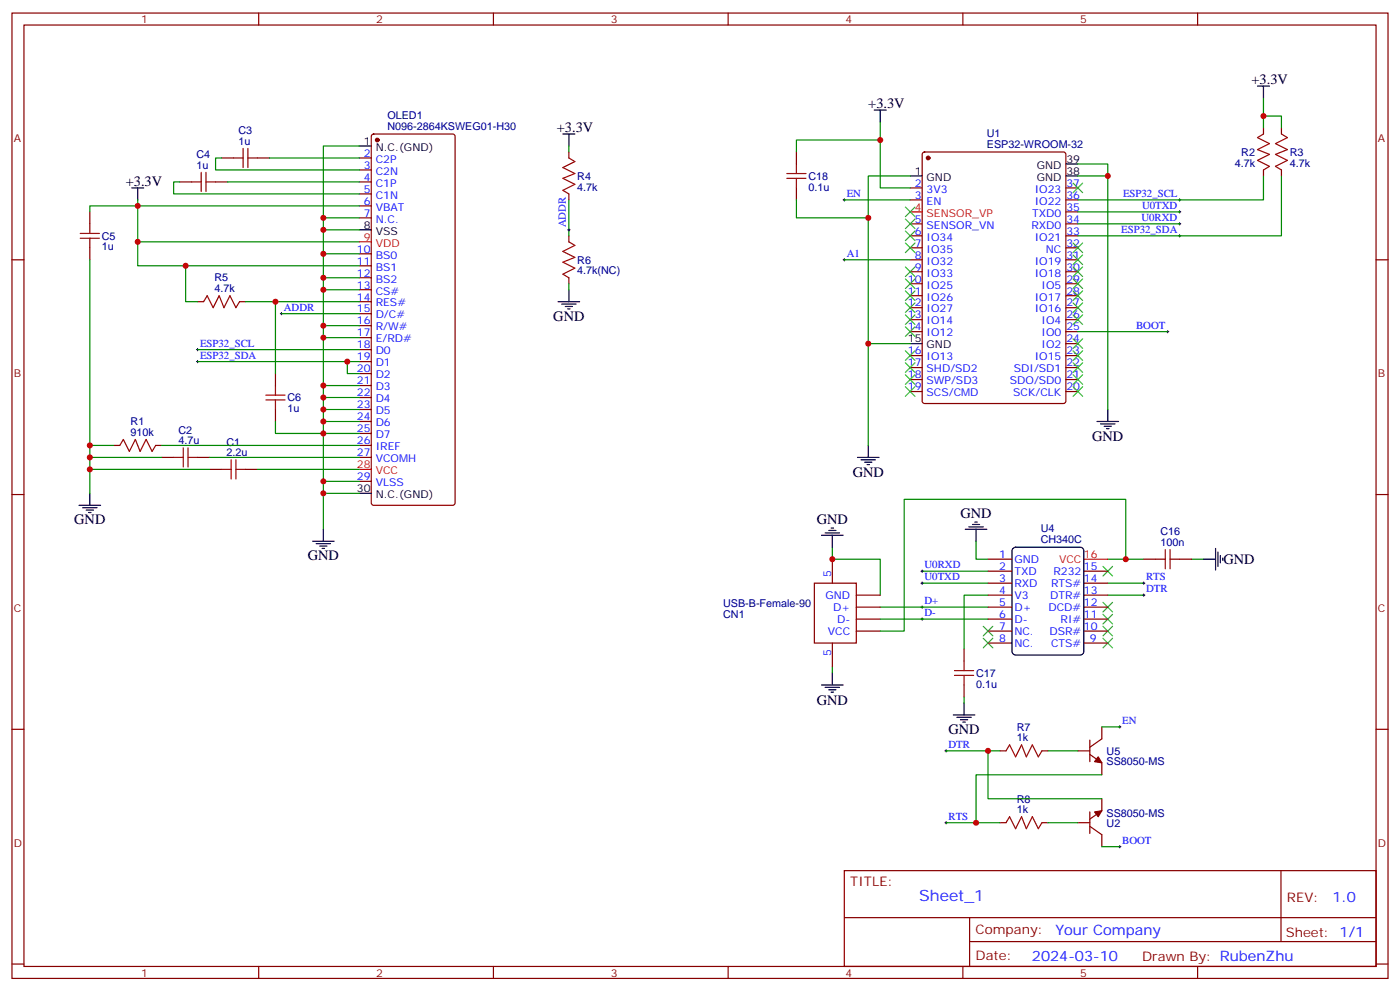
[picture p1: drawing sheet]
<svg xmlns="http://www.w3.org/2000/svg" width="412mm" height="292mm" viewBox="0 0 412 292" stroke-linecap="round" stroke-linejoin="round" font-family="sans-serif">
<g fill="none" stroke="#870000" stroke-width=".35">
<path d="M3.5 3.8h405.4v284.4h-405.4zM7.1 7.4h398.2v277.3h-398.2zM76.2 3.8v3.6M145.3 3.8v3.6M214.5 3.8v3.6M283.6 3.8v3.6M352.8 3.8v3.6M109.6 39.7l.5-.2h23.2l.7 .4 .1 108.2-.3 .5-.5 .2h-23.2l-.5-.2-.2-.5v-107.9zM372.2 37.7v1.8M377.5 37.7v1.8M52.9 53.6h3.5M63.5 53.6h3.5"/>
<path d="M65.3 46.5h3.5M75.8 46.5h3.6M105.8 46.5h3.6M105.8 50.1h3.6M105.8 53.6h3.6M105.8 57.1h3.6M167.6 44.8v1.7M167.6 57.1v1.8M234.6 44.8v3.5M234.6 55.4v3.5M268.1 55.4h3.5M268.1 58.9h3.5"/>
<path d="M271.9 45l.4-.2h41l.6 .4 .1 72.9-.5 .7-41.2 .1-.6-.5-.1-72.9zM314 55.4h3.5M314 58.9h3.5M372.2 50.1v1.7M377.5 50.1v1.7M3.5 76.5h3.6M26.5 62.4v3.5M26.5 73v3.5M105.8 60.6h3.6M105.8 64.2h3.6M105.8 74.8h3.6M105.8 78.3h3.6"/>
<path d="M167.6 69.5v1.7M268.1 76.5h3.5M268.1 65.9h3.5M268.1 69.5h3.5M268.1 73h3.5M314 76.5h3.5M314 65.9h3.5M314 69.5h3.5M314 73h3.5M314 62.4h3.5M405.3 76.5h3.6M58.2 88.9h1.8"/>
<path d="M70.6 88.9h1.7M105.8 81.8h3.6M105.8 85.3h3.6M105.8 88.9h3.6M105.8 92.4h3.6M105.8 95.9h3.6M105.8 99.4h3.6M167.6 81.8v1.8M268.1 80h3.5M268.1 83.6h3.5M268.1 87.1h3.5M268.1 90.6h3.5"/>
<path d="M268.1 94.2h3.5M268.1 97.7h3.5M314 80h3.5M314 83.6h3.5M314 87.1h3.5M314 90.6h3.5M314 94.2h3.5M314 97.7h3.5M81.1 110v3.6M105.8 103h3.6M105.8 106.5h3.6M105.8 110h3.6"/>
<path d="M105.8 113.6h3.6M105.8 117.1h3.6M268.1 104.7h3.5M268.1 108.3h3.5M268.1 111.8h3.5M268.1 115.3h3.5M314 104.7h3.5M314 108.3h3.5M314 111.8h3.5M314 115.3h3.5M314 101.2h3.5M33.5 131.2h1.8"/>
<path d="M45.9 131.2h1.7M47.6 134.7h3.6M58.2 134.7h3.5M61.7 138.3h3.6M72.3 138.3h3.5M81.1 120.6v3.5M105.8 120.6h3.6M105.8 124.1h3.6M105.8 127.7h3.6M105.8 131.2h3.6M105.8 134.7h3.6M3.5 145.7h3.6"/>
<path d="M105.8 141.8h3.6M405.3 145.7h3.6M239.9 171.8h12.3v17.6h-12.3zM245.2 164.7v7.1M252.2 175.3h7.1M252.2 178.8h7.1M291 164.7h7.1M291 168.2h7.1M291 171.8h7.1M291 175.3h7.1M291 178.8h7.1M319.3 168.2h7"/>
<path d="M319.3 171.8h7M319.3 175.3h7M319.3 178.8h7M336.9 164.7h3.5M347.5 164.7h3.5M245.2 189.4v7.1M252.2 182.4h7.1M252.2 185.9h7.1M284 191.2v3.5M291 182.4h7.1M291 185.9h7.1M291 189.4h7.1"/>
<path d="M319.3 182.4h7M319.3 185.9h7M319.3 189.4h7M3.5 214.8h3.6M284 201.8v3.5M321 218v6.3M324.6 214.1v3.5l-3.6 2.5M405.3 214.8h3.6M294.6 221.2h1.7M306.9 221.2h1.8M317.5 221.2h3.5M321 222.2l3.6 2.5v3.5"/>
<path d="M321 239.1v6.4M324.6 235.3v3.5l-3.6 2.5M248.7 256.4h156.6v28.3h-156.6zM294.6 242.3h1.7M306.9 242.3h1.8M317.5 242.3h3.5M321 243.4l3.6 2.5v3.5M377.3 256.5v20.8M248.7 270.3h156.5M285.6 277.3h119.6M285.6 270.3v14.1M3.5 284h3.6"/>
<path d="M76.2 284.7v3.5M145.3 284.7v3.5M214.5 284.7v3.5M283.6 284.7v3.5M352.8 284.7v3.5M405.3 284h3.6"/>
</g>
<g fill="#870000" stroke="#870000" stroke-width=".35">
<path d="M323.5 222.9l1.1 1.8-2.2-.4z"/>
<path d="M322.4 239.1l2.2-.3-1.1 1.8z"/>
<circle cx="111.1" cy="41.2" r=".53"/>
<circle cx="273.4" cy="46.5" r=".53"/>
</g>
<g fill="none" stroke="#000" stroke-width=".35">
<path d="M165.8 39.5h3.5M167.6 39.5v3.5M257.5 32.4h3.6M259.3 32.4v3.5M370.4 25.4h3.5M372.2 25.4v3.5M38.8 55.4h3.5M40.6 55.4v3.5M105.8 43h3.6M268.1 51.8h3.5M314 51.8h3.5M314 48.3h3.5"/>
<path d="M105.8 67.7h3.6M164.4 88.9h6.3M165.5 89.6h4.2M166.5 90.3h2.1M167.2 91h.7M167.6 85.3v3.6M268.1 101.2h3.5M252.6 134.7h6.3M253.6 135.4h4.3M254.7 136.1h2.1M255.4 136.8h.7M255.8 131.2v3.5"/>
<path d="M323.1 124.1h6.4M324.2 124.8h4.2M325.3 125.6h2.1M326 126.3h.7M326.3 120.6v3.5M23.3 148.8h6.3M24.3 149.5h4.3M25.4 150.2h2.1M26.1 151h.7M26.5 145.3v3.5M92.1 159.4h6.3M95.2 155.9v3.5"/>
<path d="M105.8 145.3h3.6M242 157.7h6.4M243.1 157h4.2M244.1 156.2h2.1M244.8 155.5h.7M245.2 157.7v3.5M284.3 155.9h6.4M285.4 155.2h4.2M286.5 154.5h2.1M287.2 153.8h.7M287.5 155.9v3.5M93.1 160.1h4.3"/>
<path d="M94.2 160.8h2.1M94.9 161.5h.7M298.3 161.6l.9-.4h19l.9 .4 .2 .6v29.7l-.5 .8-.6 .2h-19l-.9-.4-.2-.6v-29.7zM354.5 164.7h3.6M358.1 161.5v6.4M358.8 162.6v4.2M359.5 163.7v2.1M360.2 164.4v.7M245.2 198.2v3.6M242 201.8h6.4M243.1 202.5h4.2M244.1 203.2h2.1"/>
<path d="M244.8 203.9h.7M280.8 210.6h6.4M281.9 211.3h4.2M282.9 212h2.1M283.6 212.7h.7M284 207v3.6"/>
</g>
<path d="M105.8 71.2h3.6M268.1 62.4h3.5M105.8 138.3h3.6M319.3 164.7h7" fill="none" stroke="#f00" stroke-width=".35"/>
<g fill="none" stroke="#008700" stroke-width=".35">
<path d="M259.3 35.9v19.5h8.8M372.2 34.2h5.3v3.5M372.2 28.9v8.8M40.6 58.9v1.7h65.2M52.9 53.6h-1.7v3.5h54.6M65.3 46.5h-1.8v3.6h42.3M67 53.6h38.8M79.4 46.5h26.4M105.8 43h-10.6v112.9M167.6 43v1.8M167.6 58.9v10.6M234.6 58.9v5.3h21.2"/>
<path d="M248.7 58.9h19.4M259.3 41.2h-24.7v3.6M268.1 51.8h-12.3v79.4M317.5 48.3h8.8v72.3M317.5 51.8h8.8M372.2 51.8v7.1h-54.7M377.5 51.8v17.7h-60M26.5 62.4v-1.8h14.1v10.6h65.2M26.5 76.5v54.7M40.6 71.2v7.1h65.2M54.7 78.3v10.6h3.5M95.2 64.2h10.6"/>
<path d="M95.2 67.7h10.6M95.2 74.8h10.6M248.7 76.5h19.4M317.5 65.9h30M317.5 62.4h30M72.3 88.9h33.5M81.1 88.9v21.1M82.9 92.4h22.9M95.2 95.9h10.6M95.2 99.4h10.6M95.2 81.8h10.6M95.2 85.3h10.6"/>
<path d="M167.6 83.6v1.7M317.5 97.7h26.5M58.2 103h47.6M58.2 106.5h47.6M95.2 113.6h10.6M95.2 117.1h10.6M102.3 106.5v3.5h3.5M255.8 101.2h12.3M26.5 134.7h21.1M26.5 138.3h35.2M33.5 131.2h-7v14.1M47.6 131.2h58.2"/>
<path d="M61.7 134.7h44.1M75.8 138.3h30M81.1 124.1v3.6h24.7M95.2 120.6h10.6M95.2 124.1h10.6M95.2 145.3h10.6M95.2 141.8h10.6M287.5 159.4v5.3h3.5M245.2 161.2v3.5h14.1v10.6M259.3 178.8h31.7M271.6 171.8h19.4M271.6 168.2h19.4"/>
<path d="M291 175.3h-7v15.9M326.3 164.7h10.6M326.3 175.3h10.6M326.3 171.8h10.6M331.6 164.7v-17.6h-65.3v38.8h-7M351 164.7h3.5M245.2 196.5v1.7M259.3 182.4h31.7M284 205.3v1.7M324.6 214.1h5.2M278.7 221.2h15.9M291 221.2v14.1h33.6"/>
<path d="M308.7 221.2h8.8M324.6 228.2h-37.1v14.1M278.7 242.3h15.9M308.7 242.3h8.8M324.6 249.4h5.2"/>
</g>
<g fill="none" stroke="#a10000" stroke-width=".35">
<path d="M372.2 39.5l-1.8 1 3.5 1.8-3.5 1.8 3.5 1.4-3.5 1.7 3.5 1.8-1.7 1.1M377.5 39.5l1.7 1-3.5 1.8 3.5 1.8-3.5 1.4 3.5 1.7-3.5 1.8 1.8 1.1M56.4 53.6h2.9M59.3 50.8v5.6M60.7 53.6h2.8M60.7 50.8v5.6M68.8 46.5h2.8M71.6 43.7v5.7M73 46.5h2.8M73 43.7v5.7M167.6 46.5l1.7 1.1-3.5 1.8 3.5 1.7-3.5 1.4 3.5 1.8-3.5 1.8 1.8 1M231.8 52.5h5.6"/>
<path d="M231.8 51.1h5.6M234.6 48.3v2.8M234.6 52.5v2.9M23.6 70.2h5.7M23.6 68.8h5.7M26.5 65.9v2.9M26.5 70.2v2.8M167.6 71.2l1.7 1.1-3.5 1.7 3.5 1.8-3.5 1.4 3.5 1.8-3.5 1.8 1.8 1M60 88.9l1-1.8 1.8 3.5 1.8-3.5 1.4 3.5 1.7-3.5 1.8 3.5 1.1-1.7M78.3 117.8h5.7M78.3 116.4h5.7M81.1 113.6v2.8"/>
<path d="M81.1 117.8v2.8M35.3 131.2l1-1.8 1.8 3.6 1.8-3.6 1.4 3.6 1.7-3.6 1.8 3.6 1.1-1.8M51.2 134.7h2.8M54 131.9v5.6M55.4 134.7h2.8M55.4 131.9v5.6M65.3 138.3h2.8M68.1 135.4v5.7M69.5 138.3h2.8M69.5 135.4v5.7M340.4 164.7h2.9M343.3 161.9v5.6"/>
<path d="M344.7 164.7h2.8M344.7 161.9v5.6M281.2 198.9h5.6M281.2 197.5h5.6M284 194.7v2.8M284 198.9v2.9M296.3 221.2l1.1-1.8 1.8 3.5 1.7-3.5 1.4 3.5 1.8-3.5 1.8 3.5 1-1.7M296.3 242.3l1.1-1.7 1.8 3.5 1.7-3.5 1.4 3.5 1.8-3.5 1.8 3.5 1-1.8"/>
</g>
<g fill="none" stroke="#000" stroke-width=".29">
<path d="M248.4 58.9h.7M248.7 58.5v.7M347.1 58.9h.7M347.5 58.5v.7M167.2 67.7h.7M167.6 67.3v.8M248.4 76.5h.7M248.7 76.2v.7M347.1 69.5h.7M347.1 62.4h.7M347.1 65.9h.7M347.5 62.1v.7"/>
<path d="M347.5 65.6v.7M347.5 69.1v.7M82.5 92.4h.8M82.9 92v.7M343.6 97.7h.7M344 97.3v.7M57.9 103h.7M57.9 106.5h.7M58.2 102.6v.7M58.2 106.2v.7M271.3 178.8h.7M271.3 171.8h.7"/>
<path d="M271.3 168.2h.7M271.6 167.9v.7M271.6 171.4v.7M271.6 178.5v.7M336.5 175.3h.8M336.5 171.8h.8M336.9 171.4v.7M336.9 174.9v.7M271.3 182.4h.7M271.6 182v.7M329.5 214.1h.7M329.8 213.7v.8"/>
<path d="M278.3 221.2h.7M278.7 220.8v.7M278.3 242.3h.7M278.7 242v.7M329.5 249.4h.7M329.8 249v.7"/>
</g>
<g fill="none" stroke="#3c3" stroke-width=".35">
<path d="M316.1 53.9l2.8 2.9M318.9 53.9l-2.8 2.9M266.7 78.6l2.8 2.9M266.7 71.6l2.8 2.8M266.7 68.1l2.8 2.8M266.7 64.5l2.8 2.8M266.7 61l2.8 2.8M269.5 78.6l-2.8 2.9M269.5 71.6l-2.8 2.8M269.5 68.1l-2.8 2.8M269.5 64.5l-2.8 2.8M269.5 61l-2.8 2.8"/>
<path d="M316.1 71.6l2.8 2.8M316.1 75.1l2.8 2.8M316.1 78.6l2.8 2.9M318.9 71.6l-2.8 2.8M318.9 75.1l-2.8 2.8M318.9 78.6l-2.8 2.9M266.7 96.3l2.8 2.8M266.7 92.7l2.8 2.9M266.7 89.2l2.8 2.8M266.7 85.7l2.8 2.8M266.7 82.2l2.8 2.8M269.5 96.3l-2.8 2.8"/>
<path d="M269.5 92.7l-2.8 2.9M269.5 89.2l-2.8 2.8M269.5 85.7l-2.8 2.8M269.5 82.2l-2.8 2.8M316.1 82.2l2.8 2.8M316.1 85.7l2.8 2.8M316.1 89.2l2.8 2.8M316.1 92.7l2.8 2.9M316.1 99.8l2.8 2.8M318.9 82.2l-2.8 2.8M318.9 85.7l-2.8 2.8M318.9 89.2l-2.8 2.8"/>
<path d="M318.9 92.7l-2.8 2.9M318.9 99.8l-2.8 2.8M266.7 113.9l2.8 2.8M266.7 110.4l2.8 2.8M266.7 106.9l2.8 2.8M266.7 103.3l2.8 2.9M269.5 113.9l-2.8 2.8M269.5 110.4l-2.8 2.8M269.5 106.9l-2.8 2.8M269.5 103.3l-2.8 2.9M316.1 103.3l2.8 2.9M316.1 106.9l2.8 2.8"/>
<path d="M316.1 110.4l2.8 2.8M316.1 113.9l2.8 2.8M318.9 103.3l-2.8 2.9M318.9 106.9l-2.8 2.8M318.9 110.4l-2.8 2.8M318.9 113.9l-2.8 2.8M324.9 177.4l2.8 2.8M324.9 166.8l2.8 2.9M327.7 177.4l-2.8 2.8M327.7 166.8l-2.8 2.9M289.6 188l2.9 2.8M289.6 184.5l2.9 2.8"/>
<path d="M292.5 188l-2.9 2.8M292.5 184.5l-2.9 2.8M324.9 188l2.8 2.8M324.9 184.5l2.8 2.8M324.9 180.9l2.8 2.9M327.7 188l-2.8 2.8M327.7 184.5l-2.8 2.8M327.7 180.9l-2.8 2.9"/>
</g>
<g fill="#c00">
<circle cx="26.5" cy="134.7" r=".88"/>
<circle cx="26.5" cy="138.3" r=".88"/>
<circle cx="40.6" cy="60.6" r=".88"/>
<circle cx="40.6" cy="71.2" r=".88"/>
<circle cx="26.5" cy="131.2" r=".88"/>
<circle cx="95.3" cy="64.2" r=".88"/>
<circle cx="95.3" cy="67.7" r=".88"/>
<circle cx="95.3" cy="74.8" r=".88"/>
<circle cx="95.3" cy="81.8" r=".88"/>
<circle cx="95.3" cy="85.3" r=".88"/>
<circle cx="95.3" cy="95.9" r=".88"/>
<circle cx="95.3" cy="99.4" r=".88"/>
<circle cx="95.3" cy="113.6" r=".88"/>
<circle cx="95.3" cy="117.1" r=".88"/>
<circle cx="95.3" cy="120.6" r=".88"/>
<circle cx="95.3" cy="124.1" r=".88"/>
<circle cx="95.3" cy="127.7" r=".88"/>
<circle cx="95.3" cy="141.8" r=".88"/>
<circle cx="95.3" cy="145.3" r=".88"/>
<circle cx="54.7" cy="78.3" r=".88"/>
<circle cx="81.1" cy="88.9" r=".88"/>
<circle cx="102.3" cy="106.5" r=".88"/>
<circle cx="291" cy="221.2" r=".88"/>
<circle cx="287.5" cy="242.3" r=".88"/>
<circle cx="245.2" cy="164.7" r=".88"/>
<circle cx="331.6" cy="164.7" r=".88"/>
<circle cx="255.8" cy="101.2" r=".88"/>
<circle cx="326.3" cy="51.8" r=".88"/>
<circle cx="259.3" cy="41.2" r=".88"/>
<circle cx="255.8" cy="64.2" r=".88"/>
<circle cx="372.2" cy="34.2" r=".88"/>
</g>
<text font-size="4.6" fill="#00f" x="270.8" y="265.5">Sheet_1</text>
<g font-size="4.2">
<text x="368.7" y="24.7">+3.3V</text>
<text x="255.8" y="31.7">+3.3V</text>
<text x="164" y="38.8">+3.3V</text>
<text x="37" y="54.6">+3.3V</text>
<text x="163" y="94.5">GND</text>
<text x="321.7" y="129.8">GND</text>
<text x="251.2" y="140.4">GND</text>
<text x="21.9" y="154.5">GND</text>
<text x="240.6" y="154.5">GND</text>
<text x="282.9" y="152.7">GND</text>
<text x="90.7" y="165.1">GND</text>
<text x="360.4" y="166.1">GND</text>
<text x="240.6" y="207.8">GND</text>
<text x="279.4" y="216.2">GND</text>
</g>
<g font-size="4.2" fill="#00f">
<text x="392.5" y="265.7">1.0</text>
<text x="310.9" y="275.3">Your Company</text>
<text x="304" y="283.1">2024-03-10</text>
</g>
<g font-size="3.9" fill="#800">
<text x="250.5" y="261">TITLE:</text>
<text x="379.1" y="265.7">REV:</text>
<text x="287.4" y="275.2">Company:</text>
<text x="378.7" y="275.8">Sheet: 1/1</text>
<text x="287.4" y="282.9">Date:</text>
<text x="336.4" y="283">Drawn By: RubenZhu</text>
</g>
<g font-size="3.2" fill="#800">
<text x="41.6" y="6.8">1</text>
<text x="110.8" y="6.8">2</text>
<text x="179.9" y="6.8">3</text>
<text x="249.1" y="6.8">4</text>
<text x="318.2" y="6.8">5</text>
<text x="4.1" y="41.9">A</text>
<text x="405.9" y="41.9">A</text>
<text x="4.1" y="111.1">B</text>
<text x="405.9" y="111.1">B</text>
<text x="4.1" y="180.2">C</text>
<text x="405.9" y="180.2">C</text>
<text x="4.1" y="249.4">D</text>
<text x="405.9" y="249.4">D</text>
<text x="41.6" y="287.7">1</text>
<text x="110.8" y="287.7">2</text>
<text x="179.9" y="287.7">3</text>
<text x="249.1" y="287.7">4</text>
<text x="318.2" y="287.7">5</text>
</g>
<g font-size="3.2" fill="#000080">
<text x="114.1" y="35.1">OLED1</text>
<text x="70.2" y="39.5">C3</text>
<text x="114.1" y="38.3">N096-2864KSWEG01-H30</text>
<text x="290.7" y="40.4">U1</text>
<text x="57.9" y="46.5">C4</text>
<text x="70.2" y="42.7">1u</text>
<text x="290.7" y="43.6">ESP32-WROOM-32</text>
<text x="365.7" y="45.9">R2</text>
<text x="379.9" y="45.9">R3</text>
<text x="57.9" y="49.7">1u</text>
<text x="170" y="52.9">R4</text>
<text x="238.1" y="52.9">C18</text>
<text x="363.7" y="49.1">4.7k</text>
<text x="379.9" y="49.1">4.7k</text>
<text x="170" y="56.1">4.7k</text>
<text x="238.1" y="56.1">0.1u</text>
<text x="30" y="70.6">C5</text>
<text x="30" y="73.8">1u</text>
<text x="170" y="77.6">R6</text>
<text x="63.2" y="82.9">R5</text>
<text x="170" y="80.8">4.7k(NC)</text>
<text x="63.2" y="86">4.7k</text>
<text x="84.7" y="118.2">C6</text>
<text x="38.5" y="125.2">R1</text>
<text x="84.7" y="121.4">1u</text>
<text x="38.5" y="128.4">910k</text>
<text x="52.6" y="130.8">4.7u</text>
<text x="52.6" y="127.7">C2</text>
<text x="66.7" y="131.2">C1</text>
<text x="66.7" y="134.4">2.2u</text>
<text x="306.6" y="160">CH340C</text>
<text x="306.6" y="156.8">U4</text>
<text x="341.9" y="160.8">100n</text>
<text x="341.9" y="157.7">C16</text>
<text x="213" y="178.7">USB-B-Female-90</text>
<text x="213" y="181.9">CN1</text>
<text x="287.5" y="202.5">0.1u</text>
<text x="287.5" y="199.4">C17</text>
<text x="299.5" y="215.2">R7</text>
<text x="299.5" y="218.3">1k</text>
<text x="326" y="225.4">SS8050-MS</text>
<text x="326" y="222.3">U5</text>
<text x="299.5" y="239.5">1k</text>
<text x="299.5" y="236.4">R8</text>
<text x="326" y="240.5">SS8050-MS</text>
<text x="326" y="243.7">U2</text>
</g>
<g font-size="3.2">
<text x="107.2" y="42.7">1</text>
<text x="110.7" y="44.4">N.C.(GND)</text>
<text x="314.1" y="47.9">39</text>
<text x="269.4" y="51.5">1</text>
<text x="272.9" y="53.2">GND</text>
<text x="305.4" y="53.2">GND</text>
<text x="305.4" y="49.7">GND</text>
<text x="314.1" y="51.5">38</text>
<text x="107.2" y="67.3">8</text>
<text x="110.7" y="69.1">VSS</text>
<text x="267.4" y="100.9">15</text>
<text x="272.9" y="102.6">GND</text>
<text x="105.2" y="145">30</text>
<text x="110.7" y="146.7">N.C.(GND)</text>
</g>
<g font-size="3.2" fill="#00f">
<text x="107.2" y="46.2">2</text>
<text x="110.7" y="47.9">C2P</text>
<text x="107.2" y="49.7">3</text>
<text x="107.2" y="53.2">4</text>
<text x="110.7" y="51.5">C2N</text>
<text x="107.2" y="56.8">5</text>
<text x="110.7" y="55">C1P</text>
<text x="110.7" y="58.5">C1N</text>
<text x="249.4" y="58">EN</text>
<text x="269.4" y="55">2</text>
<text x="269.4" y="58.5">3</text>
<text x="272.9" y="56.8">3V3</text>
<text x="304.8" y="56.8">IO23</text>
<text x="314.1" y="58.5">36</text>
<text x="314.1" y="55">37</text>
<text x="330.8" y="58">ESP32_SCL</text>
<text x="107.2" y="60.3">6</text>
<text x="107.2" y="63.8">7</text>
<text x="110.7" y="62.1">VBAT</text>
<text x="110.7" y="65.6">N.C.</text>
<text x="269.4" y="65.6">5</text>
<text x="272.9" y="60.3">EN</text>
<text x="304.1" y="63.8">TXD0</text>
<text x="304.8" y="60.3">IO22</text>
<text x="314.1" y="65.6">34</text>
<text x="314.1" y="62.1">35</text>
<text x="336.2" y="65.1">U0RXD</text>
<text x="336.4" y="61.5">U0TXD</text>
<text x="166.7" y="67" transform="rotate(-90 166.7 67)">ADDR</text>
<text x="269.4" y="69.1">6</text>
<text x="272.9" y="67.3">SENSOR_VN</text>
<text x="272.9" y="70.9">IO34</text>
<text x="303.8" y="67.3">RXD0</text>
<text x="304.8" y="70.9">IO21</text>
<text x="314.1" y="69.1">33</text>
<text x="330.3" y="68.6">ESP32_SDA</text>
<text x="105.2" y="74.4">10</text>
<text x="105.2" y="77.9">11</text>
<text x="110.7" y="76.2">BS0</text>
<text x="249.4" y="75.6">A1</text>
<text x="269.4" y="72.6">7</text>
<text x="269.4" y="76.2">8</text>
<text x="272.9" y="74.4">IO35</text>
<text x="272.9" y="77.9">IO32</text>
<text x="304.8" y="77.9">IO19</text>
<text x="308.1" y="74.4">NC</text>
<text x="314.1" y="76.2">31</text>
<text x="314.1" y="72.6">32</text>
<text x="105.2" y="81.5">12</text>
<text x="110.7" y="79.7">BS1</text>
<text x="110.7" y="83.2">BS2</text>
<text x="267.4" y="83.2">10</text>
<text x="269.4" y="79.7">9</text>
<text x="272.9" y="81.5">IO33</text>
<text x="304.8" y="81.5">IO18</text>
<text x="314.1" y="83.2">29</text>
<text x="314.1" y="79.7">30</text>
<text x="105.2" y="85">13</text>
<text x="105.2" y="88.5">14</text>
<text x="110.7" y="86.7">CS#</text>
<text x="267.4" y="86.7">11</text>
<text x="272.9" y="85">IO25</text>
<text x="272.9" y="88.5">IO26</text>
<text x="304.8" y="88.5">IO17</text>
<text x="306.8" y="85">IO5</text>
<text x="314.1" y="86.7">28</text>
<text x="83.6" y="91.5">ADDR</text>
<text x="105.2" y="92">15</text>
<text x="105.2" y="95.6">16</text>
<text x="110.7" y="90.3">RES#</text>
<text x="110.7" y="93.8">D/C#</text>
<text x="267.4" y="90.3">12</text>
<text x="267.4" y="93.8">13</text>
<text x="272.9" y="92">IO27</text>
<text x="272.9" y="95.6">IO14</text>
<text x="304.8" y="92">IO16</text>
<text x="306.8" y="95.6">IO4</text>
<text x="314.1" y="93.8">26</text>
<text x="314.1" y="90.3">27</text>
<text x="105.2" y="99.1">17</text>
<text x="110.7" y="97.3">R/W#</text>
<text x="110.7" y="100.9">E/RD#</text>
<text x="267.4" y="97.3">14</text>
<text x="272.9" y="99.1">IO12</text>
<text x="306.8" y="99.1">IO0</text>
<text x="314.1" y="100.9">24</text>
<text x="314.1" y="97.3">25</text>
<text x="334.6" y="96.8">BOOT</text>
<text x="58.9" y="102.1">ESP32_SCL</text>
<text x="58.9" y="105.6">ESP32_SDA</text>
<text x="105.2" y="102.6">18</text>
<text x="105.2" y="106.2">19</text>
<text x="110.7" y="104.4">D0</text>
<text x="110.7" y="107.9">D1</text>
<text x="267.4" y="104.4">16</text>
<text x="267.4" y="107.9">17</text>
<text x="272.9" y="106.2">IO13</text>
<text x="304.8" y="106.2">IO15</text>
<text x="306.8" y="102.6">IO2</text>
<text x="314.1" y="107.9">22</text>
<text x="314.1" y="104.4">23</text>
<text x="105.2" y="109.7">20</text>
<text x="105.2" y="113.2">21</text>
<text x="110.7" y="111.4">D2</text>
<text x="267.4" y="111.4">18</text>
<text x="272.9" y="109.7">SHD/SD2</text>
<text x="272.9" y="113.2">SWP/SD3</text>
<text x="297.5" y="113.2">SDO/SD0</text>
<text x="298.6" y="109.7">SDI/SD1</text>
<text x="314.1" y="111.4">21</text>
<text x="105.2" y="116.7">22</text>
<text x="110.7" y="115">D3</text>
<text x="110.7" y="118.5">D4</text>
<text x="267.4" y="115">19</text>
<text x="272.9" y="116.7">SCS/CMD</text>
<text x="298.5" y="116.7">SCK/CLK</text>
<text x="314.1" y="115">20</text>
<text x="105.2" y="120.3">23</text>
<text x="105.2" y="123.8">24</text>
<text x="110.7" y="122">D5</text>
<text x="110.7" y="125.6">D6</text>
<text x="105.2" y="127.3">25</text>
<text x="105.2" y="130.8">26</text>
<text x="110.7" y="129.1">D7</text>
<text x="105.2" y="134.4">27</text>
<text x="110.7" y="132.6">IREF</text>
<text x="110.7" y="136.1">VCOMH</text>
<text x="105.2" y="141.4">29</text>
<text x="110.7" y="143.2">VLSS</text>
<text x="272.3" y="167.4">U0RXD</text>
<text x="294.3" y="167.9">2</text>
<text x="294.3" y="164.4">1</text>
<text x="298.8" y="165.8">GND</text>
<text x="319.3" y="167.9">15</text>
<text x="244.8" y="170" transform="rotate(-90 244.8 170)">5</text>
<text x="272.3" y="170.9">U0TXD</text>
<text x="294.3" y="171.4">3</text>
<text x="298.8" y="172.8">RXD</text>
<text x="298.8" y="169.3">TXD</text>
<text x="309.6" y="172.8">RTS#</text>
<text x="310.3" y="169.3">R232</text>
<text x="319.3" y="171.4">14</text>
<text x="337.6" y="170.9">RTS</text>
<text x="243.2" y="176.4">GND</text>
<text x="245.4" y="179.9">D+</text>
<text x="272.3" y="177.9">D+</text>
<text x="294.3" y="178.5">5</text>
<text x="294.3" y="174.9">4</text>
<text x="298.8" y="179.9">D+</text>
<text x="298.8" y="176.4">V3</text>
<text x="308.9" y="179.9">DCD#</text>
<text x="309.4" y="176.4">DTR#</text>
<text x="319.3" y="174.9">13</text>
<text x="319.3" y="178.5">12</text>
<text x="337.6" y="174.4">DTR</text>
<text x="246.6" y="183.4">D-</text>
<text x="272.3" y="181.5">D-</text>
<text x="294.3" y="185.5">7</text>
<text x="294.3" y="182">6</text>
<text x="298.8" y="183.4">D-</text>
<text x="312.4" y="183.4">RI#</text>
<text x="319.3" y="182">11</text>
<text x="319.3" y="185.5">10</text>
<text x="243.9" y="186.9">VCC</text>
<text x="294.3" y="189.1">8</text>
<text x="298.8" y="190.5">NC.</text>
<text x="298.8" y="186.9">NC.</text>
<text x="309.1" y="186.9">DSR#</text>
<text x="309.6" y="190.5">CTS#</text>
<text x="321" y="189.1">9</text>
<text x="244.8" y="193.2" transform="rotate(-90 244.8 193.2)">5</text>
<text x="330.6" y="213.3">EN</text>
<text x="279.4" y="220.4">DTR</text>
<text x="279.4" y="241.5">RTS</text>
<text x="330.6" y="248.6">BOOT</text>
</g>
<g font-size="3.2" fill="#f00">
<text x="269.4" y="62.1">4</text>
<text x="272.9" y="63.8">SENSOR_VP</text>
<text x="107.2" y="70.9">9</text>
<text x="110.7" y="72.6">VDD</text>
<text x="105.2" y="137.9">28</text>
<text x="110.7" y="139.7">VCC</text>
<text x="312" y="165.8">VCC</text>
<text x="319.3" y="164.4">16</text>
</g>
</svg>
